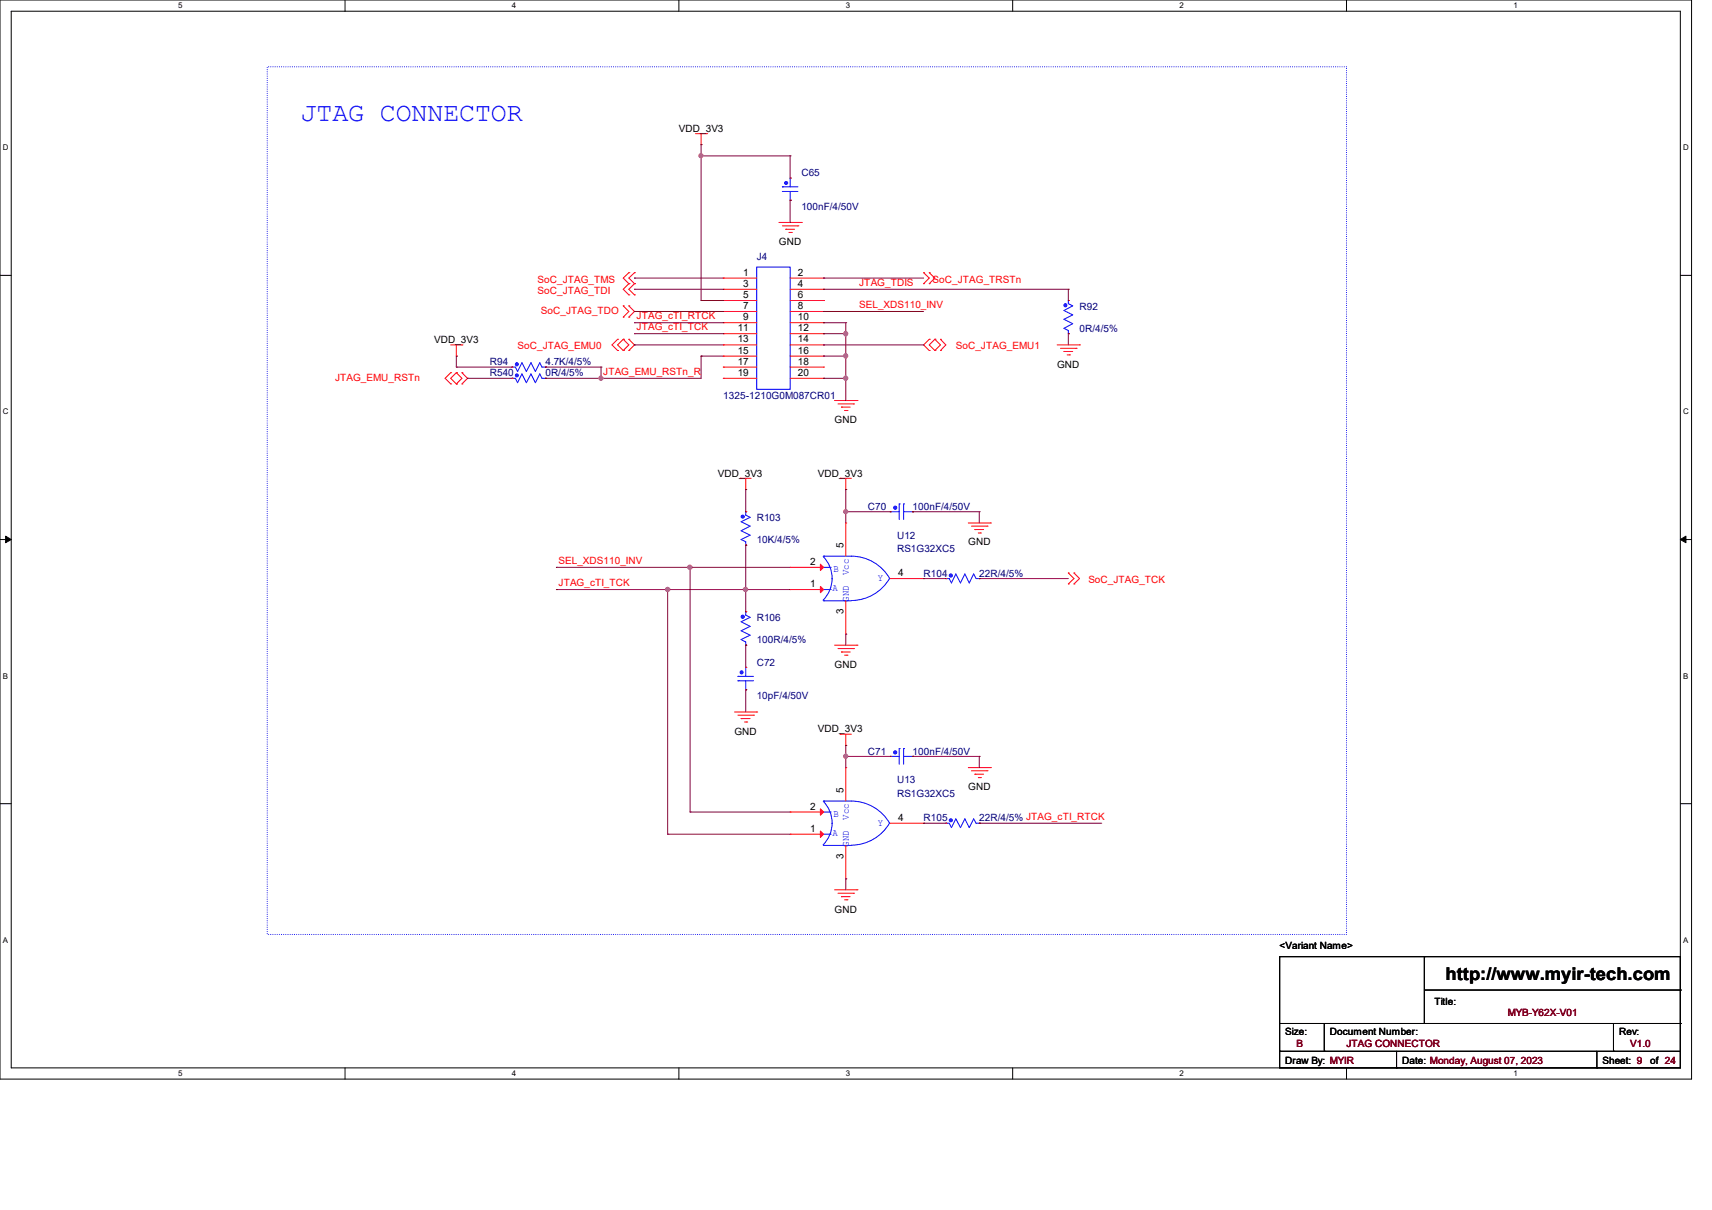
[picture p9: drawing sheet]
<svg xmlns="http://www.w3.org/2000/svg" width="297mm" height="210mm" viewBox="0 0 297 210" stroke-linecap="round" stroke-linejoin="round" font-family="sans-serif">
<g fill="none" stroke="#000" stroke-width=".17">
<path d="M0 0h293.5v187.3h-293.5zM1.9 1.9h289.6v183.4h-289.6zM59.9 0v1.9M117.8 0v1.9M175.7 0v1.9M233.6 0v1.9M0 47.8h1.9M291.5 47.8h2M0 93.6h1.9M1 93l.9 .6-.9 .6zM291.5 93.6l1-.6v1.2zM291.5 93.6h2"/>
<path d="M0 139.5h1.9M291.5 139.5h2M222 166h69.5v19.3h-69.5zM222 177.6h69.5M229.7 177.6v4.9M247.1 166h.1M247.1 166v11.6M247.1 171.8h44.4M279.9 177.6v4.9M291.5 177.6h.1M291.5 171.8h.1M59.9 185.3v2"/>
<path d="M117.8 185.3v2M175.7 185.3v2M222 182.5h.1M222 182.5h69.5M229.7 182.5h.1M233.6 185.3v2M242.3 185.3h.1M242.3 182.5v2.8M277 185.3h.1M277 182.5v2.8M279.9 182.5h.1"/>
</g>
<path d="M1 93l.9 .6-.9 .6zM291.5 93.6l1-.6v1.2z" fill="#000"/>
<path d="M46.4 11.6h187.2v150.6h-187.2z" fill="none" stroke="#00f" stroke-width=".17" stroke-dasharray="0 .3"/>
<g fill="none" stroke="#f00" stroke-width=".17">
<path d="M120.6 23.2h2M121.6 25.1h.1M121.6 23.2v1.9M122.6 23.2h.1M135.1 38.6h3.9M135.7 39.2h2.7M136.3 39.8h.1M136.3 39.8h1.5M138.4 39.2h.1M139 38.6h.1M78.2 59.9h1.9M79.2 59.9v1.9"/>
<path d="M80.1 59.9h.1M107.1 58.9h.1M107.1 58.9l-.9 1 .9 .9M108.1 53.1h.1M108.1 55h.1M108.1 58.9h.1M108.1 53.1l1 1-1 .9M108.1 58.9l1 1-1 .9M108.1 58.9l-1 1 1 .9M109.1 47.3h.1M109.1 49.2h.1M109.1 51.2h.1"/>
<path d="M109.1 55h.1M109.1 53.1h.1M109.1 58.9h.1M109.1 47.3l-1 1 1 .9M109.1 49.2l-1 1 1 1M109.1 53.1l1 1-1 .9M109.1 58.9l1 1-1 .9M110.1 47.3h.1M110.1 49.2h.1M110.1 51.2h.1M110.1 47.3l-1 1 1 .9M110.1 49.2l-1 1 1 1"/>
<path d="M136.9 40.3h.4M137.3 40.3h.1M160.2 47.3h.1M160.2 49.2h.1M160.2 47.3l1 1-1 .9M161.2 47.3h.1M161.2 49.2h.1M161.2 58.9h.1M161.2 47.3l1 1-1 .9M161.2 58.9l-1 1 1 .9M162.2 58.9h.1M162.2 58.9l-1 1 1 .9"/>
<path d="M162.2 58.9l1 1-1 .9M163.2 58.9h.1M163.2 58.9l.9 1-.9 .9M183.4 59.9h3.9M187.3 59.9h.1M78.2 66.6h.1M78.2 64.7h.1M78.2 64.7l-1 1 1 .9M79.2 61.8h.1M79.2 64.7h.1M79.2 66.6h.1M79.2 64.7l.9 1-.9 .9"/>
<path d="M79.2 64.7l-1 1 1 .9M80.1 66.6h.1M80.1 64.7h.1M80.1 64.7l1 1-1 .9M107.1 60.8h.1M108.1 60.8h.1M109.1 60.8h.1M144.8 69.5h3.9M145.4 70.1h2.7M146 70.7h.1M146 70.7h1.5M146.5 71.2h.4"/>
<path d="M146.9 71.2h.1M148.1 70.1h.1M148.7 69.5h.1M161.2 60.8h.1M162.2 60.8h.1M163.2 60.8h.1M184 60.5h2.7M184.6 61h.1M184.6 61h1.5M185.1 61.6h.4M185.5 61.6h.1M186.7 60.5h.1"/>
<path d="M128.4 83h.1M128.4 83h1.9M129.4 85h.1M129.4 83v2M145.8 83h.1M145.8 83h1.9M146.7 85h.1M146.7 83v2M168 90.8h3.8M168.5 91.3h2.7M169.1 91.9h.1M169.1 91.9h1.5"/>
<path d="M169.7 92.5h.4M170.1 92.5h.1M171.2 91.3h.1M171.8 90.8h.1M185.3 99.4h.1M185.3 99.4l1 1-1 .9M186.3 99.4h.1M186.3 99.4l1 1-1 .9M144.8 112h3.9M145.4 112.6h2.7M146 113.2h.1M146 113.2h1.5"/>
<path d="M146.5 113.7h.4M146.9 113.7h.1M148.1 112.6h.1M148.7 112h.1M185.3 101.3h.1M186.3 101.3h.1M127.4 123.6h3.9M128 124.1h2.7M128.6 124.7h.1M128.6 124.7h1.5M129.2 125.3h.3M129.5 125.3h.1"/>
<path d="M130.7 124.1h.1M131.3 123.6h.1M145.8 127.4h.1M145.8 127.4h1.9M146.7 129.4h.1M146.7 127.4v2M168 133.2h3.8M168.5 133.8h2.7M169.1 134.4h.1M169.1 134.4h1.5M169.7 135h.4M170.1 135h.1"/>
<path d="M171.2 133.8h.1M171.8 133.2h.1M144.8 154.4h3.9M145.4 155h2.7M146 155.6h.1M146 155.6h1.5M146.5 156.2h.4M146.9 156.2h.1M148.1 155h.1M148.7 154.4h.1"/>
</g>
<path d="M154.4 88.8h.1M154.4 88.8h1.6M156 87.5h.1M156 87.5v2.7M156.8 87.5h.1M156.8 87.5v2.7M156.8 88.8h1.5M158.3 88.8h.1" fill="none" stroke="#00f" stroke-width=".17"/>
<circle cx="155.3" cy="88.1" r=".28" fill="#00f"/>
<g fill="none" stroke="#00f" stroke-width=".17">
<path d="M88.8 65.7h.1M88.8 65.7h.6l.4 .7 .8-1.5 .7 1.5 .8-1.5 .8 1.5 .7-1.5 .4 .8h.6M94.6 65.7h.1"/>
<circle cx="155.3" cy="88.1" r=".28"/>
</g>
<path d="M154.4 88.8h.1M158.3 88.8h.1" fill="none" stroke="#f00" stroke-width=".17"/>
<circle cx="89.7" cy="65.2" r=".25" fill="#00f"/>
<g fill="none" stroke="#00f" stroke-width=".17">
<path d="M154.4 131.3h.1M154.4 131.3h1.6M156 129.9h.1M156 129.9v2.7M156.8 129.9h.1M156.8 129.9v2.7M156.8 131.3h1.5M158.3 131.3h.1"/>
<circle cx="89.7" cy="65.2" r=".25"/>
</g>
<path d="M88.8 65.7h.1M94.6 65.7h.1" fill="none" stroke="#f00" stroke-width=".17"/>
<circle cx="155.3" cy="130.6" r=".28" fill="#00f"/>
<g fill="none" stroke="#00f" stroke-width=".17">
<path d="M185.3 57.9h.1M185.3 52.2h.1M185.3 52.2v.5l.8 .4-1.5 .8 1.5 .8-1.5 .7 1.5 .8-1.5 .8 .7 .4v.5"/>
<circle cx="155.3" cy="130.6" r=".28"/>
</g>
<path d="M154.4 131.3h.1M158.3 131.3h.1" fill="none" stroke="#f00" stroke-width=".17"/>
<circle cx="184.8" cy="53" r=".27" fill="#00f"/>
<g fill="none" stroke="#00f" stroke-width=".17">
<path d="M129.4 94.6h.1M129.4 88.8h.1M129.4 88.8v.6l.7 .4-1.5 .8 1.5 .7-1.5 .8 1.5 .8-1.5 .7 .8 .4v.6"/>
<circle cx="184.8" cy="53" r=".27"/>
</g>
<path d="M185.3 52.2h.1M185.3 57.9h.1" fill="none" stroke="#f00" stroke-width=".17"/>
<circle cx="128.9" cy="89.7" r=".27" fill="#00f"/>
<g fill="none" stroke="#00f" stroke-width=".17">
<path d="M142.8 139.1a5.4 5.4 0 0 1 1.6 3.8 5.4 5.4 0 0 1-1.6 3.7M142.9 139h.1M142.9 139h4.8a7.7 7.7 0 0 1 6.7 3.9M142.9 146.7h.1M142.9 146.7h4.8M142.9 140.9h1.1M142.9 144.8h1.1M144 140.9h.1M144 144.8h.1M154.3 142.8a7.7 7.7 0 0 1-6.6 3.9"/>
<circle cx="128.9" cy="89.7" r=".27"/>
</g>
<path d="M129.4 88.8h.1M129.4 94.6h.1" fill="none" stroke="#f00" stroke-width=".17"/>
<path d="M142.3 144.2l.6 .6-.6 .5z" fill="#f00"/>
<path d="M137.1 144.8h.1M137.1 144.8h5.8M142.3 144.2l.6 .6-.6 .5z" fill="none" stroke="#f00" stroke-width=".17"/>
<path d="M142.3 140.4l.6 .5-.6 .6z" fill="#f00"/>
<path d="M146.7 133.2h.1M146.7 133.2v5.8M137.1 140.9h.1M137.1 140.9h5.8M142.3 140.4l.6 .5-.6 .6zM146.7 152.5h.1M146.7 146.7v5.8M154.4 142.9h5.8M160.2 142.9h.1" fill="none" stroke="#f00" stroke-width=".17"/>
<path d="M142.8 96.6a5.4 5.4 0 0 1 1.6 3.8 5.4 5.4 0 0 1-1.6 3.8M142.9 96.5h.1M142.9 96.5h4.8a7.7 7.7 0 0 1 6.7 3.9M142.9 98.5h1.1M144 98.5h.1M142.9 104.3h.1M142.9 104.3h4.8M142.9 102.3h1.1M144 102.3h.1M154.3 100.4a7.7 7.7 0 0 1-6.6 3.8" fill="none" stroke="#00f" stroke-width=".17"/>
<path d="M142.3 101.8l.6 .5-.6 .6z" fill="#f00"/>
<path d="M137.1 102.3h.1M137.1 102.3h5.8M142.3 101.8l.6 .5-.6 .6z" fill="none" stroke="#f00" stroke-width=".17"/>
<path d="M142.3 97.9l.6 .6-.6 .5z" fill="#f00"/>
<path d="M137.1 98.5h.1M137.1 98.5h5.8M142.3 97.9l.6 .6-.6 .5zM146.7 90.8h.1M146.7 90.8v5.7M146.7 110.1h.1M146.7 104.3v5.8M154.4 100.4h5.8M160.2 100.4h.1" fill="none" stroke="#f00" stroke-width=".17"/>
<path d="M164.1 142.9h.1M164.1 142.9h.6l.4 .7 .7-1.5 .8 1.5 .8-1.5 .7 1.5 .8-1.5 .4 .8h.6M169.9 142.9h.1" fill="none" stroke="#00f" stroke-width=".17"/>
<circle cx="165" cy="142.4" r=".27" fill="#00f"/>
<g fill="none" stroke="#00f" stroke-width=".17">
<path d="M164.1 100.4h.1M164.1 100.4h.6l.4 .8 .7-1.6 .8 1.6 .8-1.6 .7 1.6 .8-1.6 .4 .8h.6M169.9 100.4h.1"/>
<circle cx="165" cy="142.4" r=".27"/>
</g>
<path d="M164.1 142.9h.1M169.9 142.9h.1" fill="none" stroke="#f00" stroke-width=".17"/>
<circle cx="165" cy="99.9" r=".28" fill="#00f"/>
<g fill="none" stroke="#00f" stroke-width=".17">
<path d="M129.4 112h.1M129.4 106.2h.1M129.4 106.2v.6l.7 .3-1.5 .8 1.5 .8-1.5 .8 1.5 .7-1.5 .8 .8 .4v.6"/>
<circle cx="165" cy="99.9" r=".28"/>
</g>
<path d="M164.1 100.4h.1M169.9 100.4h.1" fill="none" stroke="#f00" stroke-width=".17"/>
<circle cx="128.8" cy="107" r=".28" fill="#00f"/>
<g fill="none" stroke="#00f" stroke-width=".17">
<path d="M88.8 63.7h.1M88.8 63.7h.6l.4 .8 .8-1.6 .7 1.6 .8-1.6 .8 1.6 .7-1.6 .4 .8h.6M94.6 63.7h.1"/>
<circle cx="128.8" cy="107" r=".28"/>
</g>
<path d="M129.4 106.2h.1M129.4 112h.1" fill="none" stroke="#f00" stroke-width=".17"/>
<circle cx="89.7" cy="63.2" r=".27" fill="#00f"/>
<g fill="none" stroke="#00f" stroke-width=".17">
<path d="M131.3 46.4h5.8v21.2h-5.8zM128 118.2h.1M128 117.4h.1M128 118.2h2.7M128 117.4h2.7M129.4 115.8h.1M129.4 119.7h.1M129.4 115.8v1.6M129.4 118.2v1.5"/>
<circle cx="89.7" cy="63.2" r=".27"/>
</g>
<g fill="none" stroke="#f00" stroke-width=".17">
<path d="M125.5 48.3h.1M125.5 50.2h.1M125.5 52.2h.1M125.5 54.1h.1M125.5 56h.1M125.5 57.9h.1M125.5 59.9h.1M125.5 48.3h5.8M125.5 50.2h5.8M125.5 52.2h5.8M125.5 54.1h5.8M125.5 56h5.8"/>
<path d="M125.5 57.9h5.8M125.5 59.9h5.8M137.1 48.3h5.8M137.1 50.2h5.8M137.1 52.2h5.8M137.1 54.1h5.8M137.1 56h5.8M137.1 57.9h5.8M137.1 59.9h5.8M142.9 48.3h.1M142.9 50.2h.1M142.9 52.2h.1"/>
<path d="M142.9 54.1h.1M142.9 56h.1M142.9 57.9h.1M142.9 59.9h.1M88.8 63.7h.1M94.6 63.7h.1M125.5 61.8h.1M125.5 63.7h.1M125.5 65.7h.1M125.5 61.8h5.8M125.5 63.7h5.8M125.5 65.7h5.8"/>
<path d="M137.1 61.8h5.8M137.1 63.7h5.8M137.1 65.7h5.8M142.9 61.8h.1M142.9 63.7h.1M142.9 65.7h.1"/>
</g>
<circle cx="128.6" cy="116.7" r=".27" fill="#00f"/>
<g fill="none" stroke="#00f" stroke-width=".17">
<path d="M135.7 33.2h.1M135.7 32.4h.1M135.7 33.2h2.7M135.7 32.4h2.7M137.1 30.9h.1M137.1 34.8h.1M137.1 30.9v1.5M137.1 33.2v1.6"/>
<circle cx="128.6" cy="116.7" r=".27"/>
</g>
<path d="M129.4 115.8h.1M129.4 119.7h.1" fill="none" stroke="#f00" stroke-width=".17"/>
<circle cx="136.4" cy="31.8" r=".27" fill="#00f"/>
<circle cx="136.4" cy="31.8" r=".27" fill="none" stroke="#00f" stroke-width=".17"/>
<path d="M137.1 30.9h.1M137.1 34.8h.1" fill="none" stroke="#f00" stroke-width=".17"/>
<g fill="none" stroke="#800040" stroke-width=".17">
<path d="M121.6 27.1h.1M121.6 25.1h.1M121.6 27.1h15.5M121.6 25.1v2M110.1 48.3h.1M110.1 50.2h.1M110.1 54.1h.1M110.1 48.3h15.4M110.1 50.2h15.4M110.1 54.1h15.4M121.6 52.2h.1M121.6 52.2h3.9"/>
<path d="M142.9 48.3h.1M142.9 56h.1M142.9 57.9h.1M142.9 48.3h17.3M142.9 56h3.8M142.9 57.9h3.8M146.7 56h.1M146.7 57.9h.1M146.7 56v5.8"/>
</g>
<circle cx="146.7" cy="61.8" r=".37" fill="#f0f"/>
<circle cx="146.7" cy="61.8" r=".37" fill="none" stroke="#f0f" stroke-width=".17"/>
<circle cx="146.7" cy="57.9" r=".37" fill="#f0f"/>
<circle cx="146.7" cy="57.9" r=".37" fill="none" stroke="#f0f" stroke-width=".17"/>
<path d="M110.1 59.9h.1M110.1 59.9h15.4M142.9 59.9h.1M142.9 59.9h17.3M142.9 61.8h.1M142.9 61.8h3.8M146.7 61.8h.1M146.7 61.8v3.9" fill="none" stroke="#800040" stroke-width=".17"/>
<circle cx="146.7" cy="65.6" r=".36" fill="#f0f"/>
<circle cx="146.7" cy="65.6" r=".36" fill="none" stroke="#f0f" stroke-width=".17"/>
<g fill="none" stroke="#800040" stroke-width=".17">
<path d="M137.1 34.8h.1M137.1 27.1h.1M137.1 27.1v3.8M137.1 34.8v3.8M142.9 65.7h.1M142.9 65.7h3.8M146.7 65.7h.1M146.7 65.7v3.8M129.4 85h.1M129.4 85v3.8M146.7 85h.1M146.7 88.8h.1"/>
<path d="M146.7 85v3.8M146.7 88.8h7.7M158.3 88.8h.1M158.3 88.8h11.6M169.9 88.8h.1M169.9 88.8v2"/>
</g>
<circle cx="146.7" cy="88.8" r=".36" fill="#f0f"/>
<circle cx="146.7" cy="88.8" r=".36" fill="none" stroke="#f0f" stroke-width=".17"/>
<path d="M129.4 94.6h.1M129.4 94.6v7.7M146.7 88.8h.1M146.7 88.8v2" fill="none" stroke="#800040" stroke-width=".17"/>
<circle cx="129.3" cy="102.3" r=".37" fill="#f0f"/>
<circle cx="129.3" cy="102.3" r=".37" fill="none" stroke="#f0f" stroke-width=".17"/>
<g fill="none" stroke="#800040" stroke-width=".17">
<path d="M96.5 98.5h.1M96.5 98.5h23.2M96.5 102.3h.1M96.5 102.3h19.3M129.4 102.3h.1M129.4 112h.1M129.4 119.7h.1M129.4 102.3h7.7M129.4 102.3v3.9M129.4 112v3.8M129.4 119.7v3.9M146.7 110.1h.1"/>
<path d="M146.7 110.1v1.9M160.2 100.4h.1M160.2 100.4h3.9M169.9 100.4h.1M169.9 100.4h15.4M146.7 129.4h.1M146.7 131.3h.1M146.7 129.4v1.9M146.7 131.3h7.7M158.3 131.3h.1M158.3 131.3h11.6M169.9 131.3h.1"/>
<path d="M169.9 131.3v1.9"/>
</g>
<circle cx="146.7" cy="131.3" r=".36" fill="#f0f"/>
<circle cx="146.7" cy="131.3" r=".36" fill="none" stroke="#f0f" stroke-width=".17"/>
<g fill="none" stroke="#800040" stroke-width=".17">
<path d="M121.6 27.1h.1M121.6 27.1v25.1M110.1 56h.1M110.1 57.9h.1M110.1 56h15.4M110.1 57.9h15.4M142.9 54.1h.1M142.9 50.2h.1M142.9 54.1h17.3M142.9 50.2h42.4M185.3 50.2h.1M185.3 57.9h.1"/>
<path d="M185.3 50.2v2M185.3 57.9v2M79.2 61.8h.1M79.2 61.8v1.9M81.1 65.7h.1M81.1 65.7h7.7M94.6 65.7h.1M94.6 65.7h9.7M121.6 61.8h.1M121.6 61.8v3.9M146.7 131.3h.1M146.7 131.3v1.9"/>
<path d="M115.8 144.8h.1M115.8 144.8h21.3M119.7 140.9h.1M119.7 140.9h17.4M146.7 152.5h.1M146.7 152.5v1.9M160.2 142.9h.1M160.2 142.9h3.9M169.9 142.9h.1M169.9 142.9h21.2"/>
</g>
<circle cx="121.6" cy="27" r=".36" fill="#f0f"/>
<circle cx="121.6" cy="27" r=".36" fill="none" stroke="#f0f" stroke-width=".17"/>
<path d="M79.2 63.7h.1M79.2 63.7h9.6M94.6 63.7h.1M94.6 63.7h9.7M121.6 61.8h.1M121.6 61.8h3.9M119.7 98.5h.1M119.7 98.5v42.4" fill="none" stroke="#800040" stroke-width=".17"/>
<circle cx="119.7" cy="98.4" r=".37" fill="#f0f"/>
<circle cx="119.7" cy="98.4" r=".37" fill="none" stroke="#f0f" stroke-width=".17"/>
<path d="M119.7 98.5h.1M119.7 98.5h17.4M115.8 102.3h.1M115.8 102.3v42.5" fill="none" stroke="#800040" stroke-width=".17"/>
<circle cx="115.8" cy="102.3" r=".37" fill="#f0f"/>
<circle cx="115.8" cy="102.3" r=".37" fill="none" stroke="#f0f" stroke-width=".17"/>
<path d="M104.3 63.7h.1M104.3 65.7h.1M104.3 63.7v2M104.3 65.7h17.3M115.8 102.3h.1M115.8 102.3h13.6" fill="none" stroke="#800040" stroke-width=".17"/>
<circle cx="104.2" cy="65.6" r=".36" fill="#f0f"/>
<circle cx="104.2" cy="65.6" r=".36" fill="none" stroke="#f0f" stroke-width=".17"/>
<circle cx="146.7" cy="61.8" r=".37" fill="#f0f"/>
<circle cx="146.7" cy="61.8" r=".37" fill="none" stroke="#f0f" stroke-width=".17"/>
<circle cx="146.7" cy="57.9" r=".37" fill="#f0f"/>
<circle cx="146.7" cy="57.9" r=".37" fill="none" stroke="#f0f" stroke-width=".17"/>
<circle cx="146.7" cy="65.6" r=".36" fill="#f0f"/>
<circle cx="146.7" cy="65.6" r=".36" fill="none" stroke="#f0f" stroke-width=".17"/>
<circle cx="146.7" cy="88.8" r=".36" fill="#f0f"/>
<circle cx="146.7" cy="88.8" r=".36" fill="none" stroke="#f0f" stroke-width=".17"/>
<circle cx="129.3" cy="102.3" r=".37" fill="#f0f"/>
<circle cx="129.3" cy="102.3" r=".37" fill="none" stroke="#f0f" stroke-width=".17"/>
<circle cx="146.7" cy="131.3" r=".36" fill="#f0f"/>
<circle cx="146.7" cy="131.3" r=".36" fill="none" stroke="#f0f" stroke-width=".17"/>
<circle cx="121.6" cy="27" r=".36" fill="#f0f"/>
<circle cx="121.6" cy="27" r=".36" fill="none" stroke="#f0f" stroke-width=".17"/>
<circle cx="119.7" cy="98.4" r=".37" fill="#f0f"/>
<circle cx="119.7" cy="98.4" r=".37" fill="none" stroke="#f0f" stroke-width=".17"/>
<circle cx="115.8" cy="102.3" r=".37" fill="#f0f"/>
<circle cx="115.8" cy="102.3" r=".37" fill="none" stroke="#f0f" stroke-width=".17"/>
<circle cx="104.2" cy="65.6" r=".36" fill="#f0f"/>
<circle cx="104.2" cy="65.6" r=".36" fill="none" stroke="#f0f" stroke-width=".17"/>
<text font-size="4.6" fill="#00f" x="52.2" y="21.1">JTAG CONNECTOR</text>
<text font-size="3" x="250.8" y="170">http://www.myir-tech.com</text>
<g font-size="1.7">
<text x="117.8" y="22.9">VDD_3V3</text>
<text x="128.9" y="47.8">1</text>
<text x="135.1" y="42.5">GND</text>
<text x="138.4" y="47.8">2</text>
<text x="128.9" y="49.8">3</text>
<text x="128.9" y="51.7">5</text>
<text x="128.9" y="53.6">7</text>
<text x="138.4" y="49.8">4</text>
<text x="138.4" y="51.7">6</text>
<text x="138.4" y="53.6">8</text>
<text x="75.3" y="59.5">VDD_3V3</text>
<text x="128" y="57.5">11</text>
<text x="128" y="59.4">13</text>
<text x="128.9" y="55.6">9</text>
<text x="138.4" y="55.6">10</text>
<text x="138.4" y="57.5">12</text>
<text x="138.4" y="59.4">14</text>
<text x="128" y="61.4">15</text>
<text x="128" y="63.3">17</text>
<text x="128" y="65.2">19</text>
<text x="138.4" y="61.4">16</text>
<text x="138.4" y="63.3">18</text>
<text x="138.4" y="65.2">20</text>
<text x="183.4" y="63.8">GND</text>
<text x="144.8" y="73.4">GND</text>
<text x="124.5" y="82.7">VDD_3V3</text>
<text x="141.9" y="82.7">VDD_3V3</text>
<text x="146.3" y="95.2" transform="rotate(-90 146.3 95.2)">5</text>
<text x="168" y="94.7">GND</text>
<text x="140.5" y="101.9">1</text>
<text x="140.5" y="98">2</text>
<text x="155.8" y="100">4</text>
<text x="146.3" y="106.6" transform="rotate(-90 146.3 106.6)">3</text>
<text x="144.8" y="115.9">GND</text>
<text x="127.4" y="127.5">GND</text>
<text x="141.9" y="127.1">VDD_3V3</text>
<text x="146.3" y="137.7" transform="rotate(-90 146.3 137.7)">5</text>
<text x="168" y="137.2">GND</text>
<text x="140.5" y="140.5">2</text>
<text x="155.8" y="142.5">4</text>
<text x="140.5" y="144.4">1</text>
<text x="146.3" y="149.1" transform="rotate(-90 146.3 149.1)">3</text>
<text x="144.8" y="158.4">GND</text>
<text x="222" y="164.8">&lt;Variant Name&gt;</text>
<text x="223" y="179.6">Size:</text>
<text x="230.7" y="179.6">Document Number:</text>
<text x="248.8" y="174.4">Title:</text>
<text x="280.9" y="179.6">Rev:</text>
<text x="223" y="184.6">Draw By: MYIR</text>
<text x="243.2" y="184.6">Date: Monday, August 07, 2023</text>
<text x="278" y="184.6">Sheet: 9</text>
<text x="286.3" y="184.6">of 24</text>
</g>
<g font-size="1.7" fill="#000080">
<text x="139" y="30.6">C65</text>
<text x="139" y="36.4">100nF/4/50V</text>
<text x="131.3" y="45">J4</text>
<text x="187.3" y="53.8">R92</text>
<text x="187.3" y="57.6">0R/4/5%</text>
<text x="85" y="65.3">R540</text>
<text x="85" y="63.4">R94</text>
<text x="94.6" y="65.3">0R/4/5%</text>
<text x="94.6" y="63.4">4.7K/4/5%</text>
<text x="125.5" y="69.2">1325-1210G0M087CR01</text>
<text x="150.6" y="88.5">C70</text>
<text x="158.3" y="88.5">100nF/4/50V</text>
<text x="131.3" y="90.4">R103</text>
<text x="131.3" y="94.3">10K/4/5%</text>
<text x="155.6" y="93.5">U12</text>
<text x="155.6" y="95.8">RS1G32XC5</text>
<text x="160.2" y="100.1">R104</text>
<text x="169.9" y="100.1">22R/4/5%</text>
<text x="131.3" y="107.8">R106</text>
<text x="131.3" y="111.7">100R/4/5%</text>
<text x="131.3" y="115.5">C72</text>
<text x="131.3" y="121.3">10pF/4/50V</text>
<text x="150.6" y="131">C71</text>
<text x="158.3" y="131">100nF/4/50V</text>
<text x="155.6" y="136">U13</text>
<text x="155.6" y="138.3">RS1G32XC5</text>
<text x="160.2" y="142.5">R105</text>
<text x="169.9" y="142.5">22R/4/5% JTAG_cTI_RTCK</text>
</g>
<g font-size="1.7" fill="#f00">
<text x="93.3" y="49.1">SoC_JTAG_TMS</text>
<text x="93.3" y="51.1">SoC_JTAG_TDI</text>
<text x="149.1" y="53.5">SEL_XDS110_INV</text>
<text x="149.1" y="49.6">JTAG_TDIS</text>
<text x="161.8" y="49.1">SoC_JTAG_TRSTn</text>
<text x="93.9" y="54.5">SoC_JTAG_TDO</text>
<text x="110.4" y="55.4">JTAG_cTI_RTCK</text>
<text x="110.4" y="57.3">JTAG_cTI_TCK</text>
<text x="89.8" y="60.5">SoC_JTAG_EMU0</text>
<text x="104.6" y="65.1">JTAG_EMU_RSTn_R</text>
<text x="165.8" y="60.5">SoC_JTAG_EMU1</text>
<text x="58.1" y="66.1">JTAG_EMU_RSTn</text>
<text x="96.9" y="97.9">SEL_XDS110_INV</text>
<text x="96.9" y="101.7">JTAG_cTI_TCK</text>
<text x="188.8" y="101.2">SoC_JTAG_TCK</text>
</g>
<g font-size="1.7" fill="#00f">
<text x="144.6" y="99.3">B</text>
<text x="147.2" y="99.8" transform="rotate(-90 147.2 99.8)">Vcc</text>
<text x="152.3" y="100.8">Y</text>
<text x="144.4" y="102.6">A</text>
<text x="147.2" y="104.4" transform="rotate(-90 147.2 104.4)">GND</text>
<text x="144.6" y="141.8">B</text>
<text x="147.2" y="142.3" transform="rotate(-90 147.2 142.3)">Vcc</text>
<text x="152.3" y="143.3">Y</text>
<text x="144.4" y="145">A</text>
<text x="147.2" y="146.9" transform="rotate(-90 147.2 146.9)">GND</text>
</g>
<g font-size="1.7" fill="#800000">
<text x="261.6" y="176.3">MYB-Y62X-V01</text>
<text x="224.9" y="181.7">B</text>
<text x="233.6" y="181.7">JTAG CONNECTOR</text>
<text x="282.8" y="181.7">V1.0</text>
</g>
<g font-size="1.4">
<text x="30.9" y="1.4">5</text>
<text x="88.8" y="1.4">4</text>
<text x="146.7" y="1.4">3</text>
<text x="204.6" y="1.4">2</text>
<text x="262.6" y="1.4">1</text>
<text x=".5" y="26.1">D</text>
<text x="292" y="26.1">D</text>
<text x=".5" y="71.9">C</text>
<text x="292" y="71.9">C</text>
<text x=".5" y="117.8">B</text>
<text x="292" y="117.8">B</text>
<text x=".5" y="163.6">A</text>
<text x="292" y="163.6">A</text>
<text x="30.9" y="186.8">5</text>
<text x="88.8" y="186.8">4</text>
<text x="146.7" y="186.8">3</text>
<text x="204.6" y="186.8">2</text>
<text x="262.6" y="186.8">1</text>
</g>
</svg>
